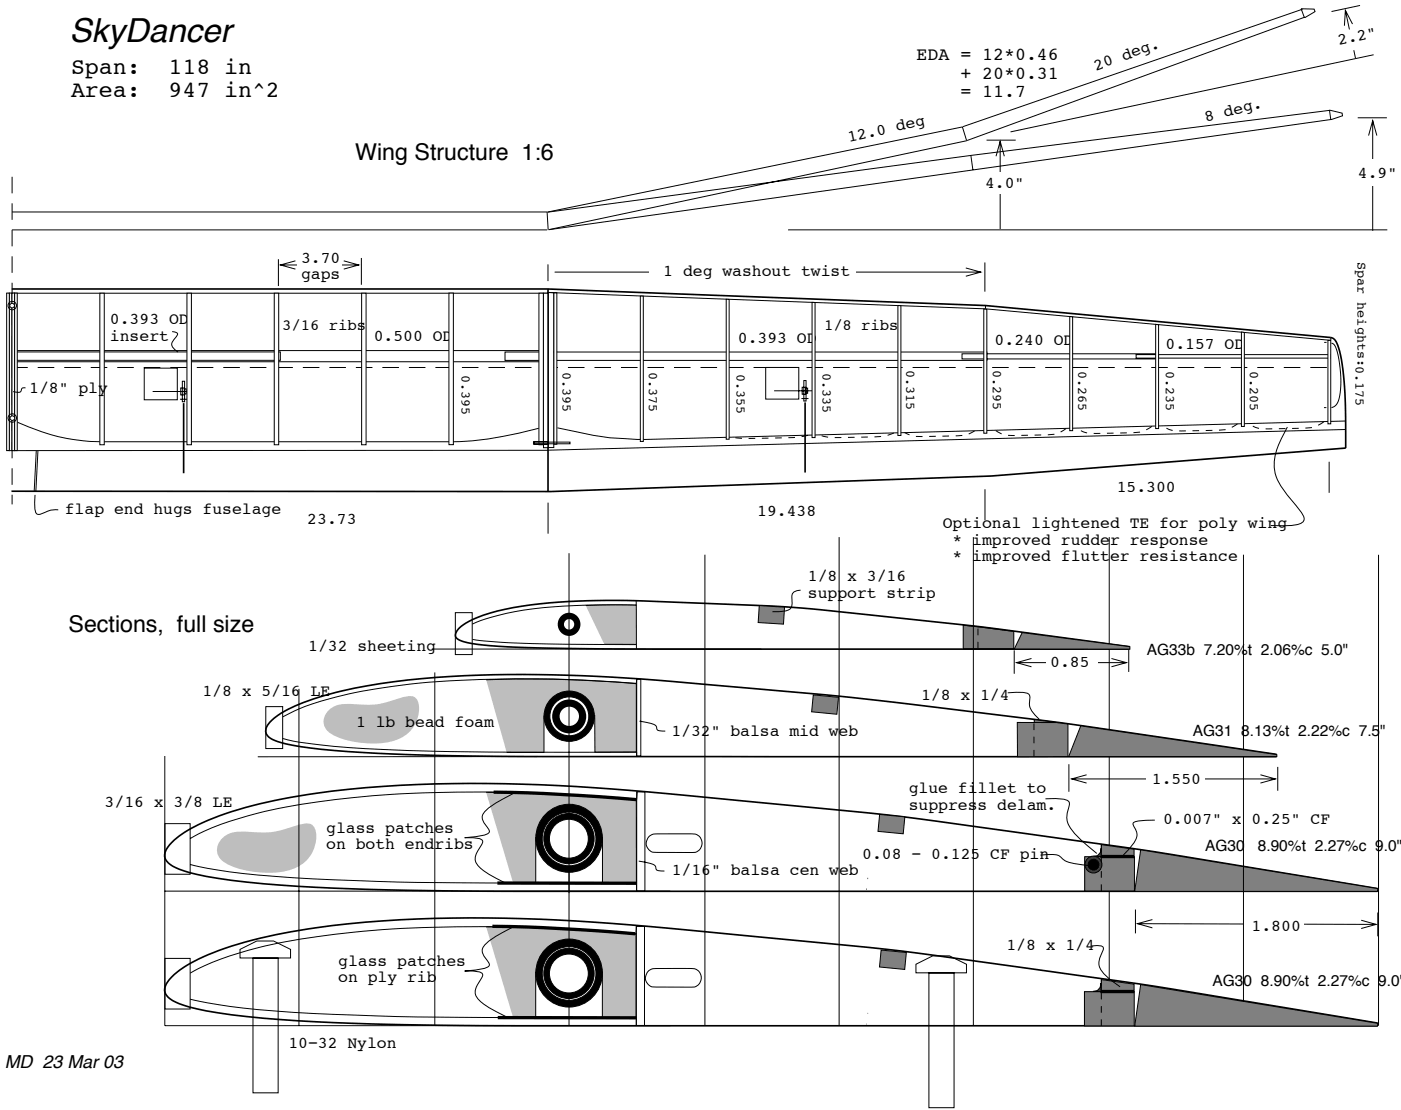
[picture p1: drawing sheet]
<svg xmlns="http://www.w3.org/2000/svg" width="264mm" height="209mm" viewBox="0 0 264 209" stroke-linecap="round" stroke-linejoin="round" font-family="sans-serif">
<path d="M187.6 29.4l.8-2.8 .8 2.8M188.4 26.6v16.6" fill="none" stroke="#000" stroke-width=".19"/>
<path d="M183 32.4h9.9v4h-9.9z" fill-rule="evenodd" fill="#fff"/>
<path d="M253.4 1.9l1.9 9.1M254.7 4.5l-1.3-2.6-.2 3" fill="none" stroke="#000" stroke-width=".19"/>
<path d="M250 6.4l9.6-2 .9 3.9-9.7 2z" fill="#fff"/>
<path d="M257.8 25.5l.8-2.8 .7 2.8M258.6 22.7v20.8" fill="none" stroke="#000" stroke-width=".19"/>
<path d="M253.2 30.1h9.9v5h-9.9z" fill-rule="evenodd" fill="#fff"/>
<path d="M253.4 79.3l-131.7 3.5a75.5 75.5 0 0 1-10-.8l-6.7-1.4" fill="none" stroke="#000" stroke-width=".19"/>
<g fill="#bebebe" stroke="#000" stroke-width=".19">
<path d="M91.6 128.1a220.9 220.9 0 0 1 28.3 .8v12.8l-7.8 .1-.1-6.9h-9.5v6.9h-7.1z" fill-rule="evenodd"/>
<path d="M91.6 174.7a331.4 331.4 0 0 1 28.2 1.3v15.8h-6.3v-8.6h-12.6v8.6h-4.3z" fill-rule="evenodd"/>
</g>
<path d="M2.1 69.3h247.9" fill="none" stroke="#000" stroke-width=".19" stroke-dasharray="3.1 1.9" stroke-linecap="butt"/>
<path d="M52.8 49.9h14.8M55.6 49.2l-2.8 .7 2.8 .8M64.7 49.2l2.9 .7-2.9 .8" fill="none" stroke="#000" stroke-width=".19"/>
<path d="M56.1 47.1h8.3v6.6h-8.3z" fill-rule="evenodd" fill="#fff"/>
<path d="M181.4 117.8l9.5 1.2v3.3h-9.5z" fill-rule="evenodd" fill="#808080" stroke="#000" stroke-width=".19"/>
<path d="M191.5 124.9h20.6M194.3 124.1l-2.8 .8 2.8 .8M209.3 124.1l2.8 .8-2.8 .8M201.9 146.8h38.3M204.7 146l-2.8 .8 2.8 .8M237.4 146l2.8 .8-2.8 .8" fill="none" stroke="#000" stroke-width=".19"/>
<path d="M91.6 149.3a326.6 326.6 0 0 1 28.2 1.4l.1 15.7h-6.4v-8.6l-12.6 .1v8.5h-4.2z" fill-rule="evenodd" fill="#bebebe" stroke="#000" stroke-width=".19"/>
<path d="M214.2 174.1l45 .1M217.1 173.3l-2.9 .8 2.9 .8M256.4 173.4l2.8 .8-2.8 .8" fill="none" stroke="#000" stroke-width=".19"/>
<circle cx="107.3" cy="157" r="2.91" fill="#fff" stroke="#000" stroke-width=".19"/>
<path d="M120 149.1l-.1 1.6M119.9 166.5v1.5M163.2 167.6h.1M163.4 165.6h.1" fill="none" stroke="#000" stroke-width=".19"/>
<path d="M259.5 167.5l-43.7-7.2-41.8-5.9-10.6-1.2-37.2-3.6-18.6-1.4-15.8-.5h-7.4l-7.4 .2-8.1 .6-6.4 .6a88.2 88.2 0 0 0-24.2 5.9 14.9 14.9 0 0 0-7 5.1 2.03 2.03 0 0 0 1 3 27.4 27.4 0 0 0 9.4 2.5l7.9 1 9.8 .6 11.9 .5 14.6 .2 173.6 .1" fill="none" stroke="#000" stroke-width=".31"/>
<path d="M214.8 160.2l44.7 7.3-.1 .5h-45.7z" fill-rule="evenodd" fill="#808080" stroke="#000" stroke-width=".19"/>
<path d="M158.1 101.2v92.1M183.3 101.2v92.1M208.9 101.2v92.1M81.9 126.7v66.6M201.3 144v5.2" fill="none" stroke="#000" stroke-width=".19"/>
<g fill="#fff">
<path d="M215.8 144.5h11.1v4.7h-11.1z" fill-rule="evenodd"/>
<path d="M234.2 172h11.3v5.6h-11.3z" fill-rule="evenodd"/>
<path d="M197 122.6h9.8v4.5h-9.8z" fill-rule="evenodd"/>
</g>
<path d="M81.3 122.3h62.1M119.9 121.5v.8M191 122.6v4.4M212.6 122.4v4.2M259.5 172v4.5" fill="none" stroke="#000" stroke-width=".19"/>
<path d="M2.3 33.3v61.8" fill="none" stroke="#000" stroke-width=".19" stroke-dasharray="3.1 1.9" stroke-linecap="butt"/>
<path d="M212.8 121.9l-28.8-3.9-33.8-3.5-6.3-.3-25.3-1h-7.9l-7.2 .4a43.5 43.5 0 0 0-15.2 3.5l-1.3 .8-.8 .9a1.14 1.14 0 0 0-.4 1.2 1.14 1.14 0 0 0 1.1 .8 50.4 50.4 0 0 0 12.4 1.3l23.8 .2h89.7" fill="none" stroke="#000" stroke-width=".31"/>
<path d="M62.1 133.7a5.6 5.6 0 0 1 4.3-1 16.8 16.8 0 0 0 9-1.2 4 4 0 0 1 2.5-.2 2.28 2.28 0 0 1 1 2.2 6.4 6.4 0 0 1-5.7 6.4 17.5 17.5 0 0 1-10.9-1.7 2.71 2.71 0 0 1-.2-4.5z" fill-rule="evenodd" fill="#bebebe"/>
<path d="M119.9 128v.8M101.2 142.6h-52.6M107.2 152.8v15.5M122.2 157.7l.5-.4a12.8 12.8 0 0 1 3.9-.2h.8a10.9 10.9 0 0 1 3.9 .3 1.78 1.78 0 0 1 .8 2 1.78 1.78 0 0 1-1.8 1.3l-6.6-.1a1.75 1.75 0 0 1-1.8-.9 1.75 1.75 0 0 1 .3-2zM163.2 167.5h.1M163.4 165.5h.1M122 183.1l.6-.4a12.8 12.8 0 0 1 3.9-.2h.8a10.9 10.9 0 0 1 3.9 .2 1.78 1.78 0 0 1 .8 2.1 1.78 1.78 0 0 1-1.8 1.2h-6.6a1.75 1.75 0 0 1-1.8-.9 1.75 1.75 0 0 1 .2-2z" fill="none" stroke="#000" stroke-width=".19"/>
<path d="M42 157.8a5.8 5.8 0 0 1 4.5-1.1 17.4 17.4 0 0 0 9.4-1.2 4.1 4.1 0 0 1 2.7-.2 2.37 2.37 0 0 1 1 2.3 6.7 6.7 0 0 1-6 6.6 18.2 18.2 0 0 1-11.4-1.7 2.82 2.82 0 0 1-.2-4.7z" fill-rule="evenodd" fill="#bebebe"/>
<path d="M234.2 104.5v88.8M259.6 104.6v88.7M56.3 129.8v63.5M31 142.5v50.8M31 167.9h95.2M119.9 174.5l-.1 1.5M31.1 193.3h95.2M119.9 191.8v1.5M163.2 193h.1M163.4 191h.1" fill="none" stroke="#000" stroke-width=".19"/>
<path d="M259.5 192.8l-43.7-7.2-41.8-5.8-10.6-1.3-37.2-3.5-18.6-1.5-15.8-.5h-7.4l-7.4 .3-8.1 .5-6.4 .7a88.2 88.2 0 0 0-24.2 5.8 14.9 14.9 0 0 0-7 5.2 2.03 2.03 0 0 0 1 2.9 27.4 27.4 0 0 0 9.4 2.6l7.9 .9 9.8 .7 11.9 .4 14.6 .3h173.6" fill="none" stroke="#000" stroke-width=".31"/>
<path d="M214.8 185.6l44.7 7.3-.1 .5h-45.7z" fill-rule="evenodd" fill="#808080" stroke="#000" stroke-width=".19"/>
<path d="M240.4 142.2l-41.9-6.2-29.3-3.6-14.9-1.6-30.8-2.6-13.2-.8-8.4-.2-7.6-.1-7.2 .3-6.9 .4a87.2 87.2 0 0 0-23.8 4.9 12.7 12.7 0 0 0-6.1 4.1 1.71 1.71 0 0 0 1.1 2.6 43.8 43.8 0 0 0 12.3 2.1l13.6 .7 19.3 .4h143.9" fill="none" stroke="#000" stroke-width=".31"/>
<path d="M85.8 115.5h3.1v7.9h-3.1zM50.1 133.2h3.1v7.9h-3.1z" fill="none" stroke="#000" stroke-width=".19"/>
<path d="M102.8 178.9a6.4 6.4 0 0 1 9.5 .8 6.4 6.4 0 0 1-2.2 9.4 6.4 6.4 0 0 1-8-2 6.4 6.4 0 0 1 .7-8.2z" fill-rule="evenodd" fill="#000" stroke="#000" stroke-width=".19"/>
<circle cx="107.2" cy="183.5" r="5.1" fill="#fff" stroke="#000" stroke-width=".19"/>
<path d="M102.8 153.5a6.4 6.4 0 0 1 9.5 .8 6.4 6.4 0 0 1-2.2 9.4 6.4 6.4 0 0 1-8-2 6.4 6.4 0 0 1 .7-8.2z" fill-rule="evenodd" fill="#000" stroke="#000" stroke-width=".19"/>
<circle cx="107.2" cy="158.1" r="5.1" fill="#fff" stroke="#000" stroke-width=".19"/>
<g fill="#808080" stroke="#000" stroke-width=".19">
<path d="M166 179.1l4.7 .4-.3 3.2-4.7-.5z" fill-rule="evenodd"/>
<path d="M165.7 153.5l4.7 .5-.3 3.1-4.7-.4z" fill-rule="evenodd"/>
<path d="M143 114.1l4.8 .3-.2 3.2-4.8-.3z" fill-rule="evenodd"/>
<path d="M153.2 131l4.7 .4-.3 3.2-4.7-.4z" fill-rule="evenodd"/>
</g>
<circle cx="107.2" cy="117.7" r="2.01" fill="#000" stroke="#000" stroke-width=".31"/>
<circle cx="107.2" cy="117.7" r="1.14" fill="#fff" stroke="#000" stroke-width=".31"/>
<path d="M213.9 171.4v4.5" fill="none" stroke="#000" stroke-width=".19"/>
<path d="M204.3 161.5h9.4v6.4h-9.4z" fill-rule="evenodd" fill="#808080" stroke="#000" stroke-width=".19"/>
<path d="M207.4 159.2v8.8" fill="none" stroke="#000" stroke-width=".19" stroke-dasharray="1.2 1.2 1.2 1.2" stroke-linecap="butt"/>
<path d="M119.8 114h-6.8l-6 .2a51.2 51.2 0 0 0-18 3.4M119.8 113.3v.7M89 120.5l5 .5 5.2 .3 20.5 .2" fill="none" stroke="#000" stroke-width=".19"/>
<path d="M110.3 114.1h9.5l.1 7.4-6.1-.1z" fill-rule="evenodd" fill="#bebebe" stroke="#000" stroke-width=".19"/>
<path d="M240.7 144.5v4.5M45.2 178.9l3.2-1.6h3.1l3.2 1.6v1.6h-9.5zM47.6 180.6h4.8v25.4h-4.8zM172.5 181.7l3.2-1.6h3.1l3.2 1.6v1.6h-9.5zM175 183.4h4.7v25.4h-4.7z" fill="none" stroke="#000" stroke-width=".19"/>
<circle cx="107.2" cy="135" r="4.7" fill="#000" stroke="#000" stroke-width=".19"/>
<circle cx="107.2" cy="135" r="3.7" fill="#fff" stroke="#000" stroke-width=".19"/>
<circle cx="107.2" cy="158.1" r="4.7" fill="#000" stroke="#000" stroke-width=".19"/>
<circle cx="107.1" cy="158.1" r="3.7" fill="#fff" stroke="#000" stroke-width=".19"/>
<circle cx="107.2" cy="135" r="3" fill="#000" stroke="#000" stroke-width=".31"/>
<circle cx="107.2" cy="135" r="1.98" fill="#fff" stroke="#000" stroke-width=".31"/>
<path d="M107.2 104.3v89M132.8 104.5v88.8M53.2 139.2a86.9 86.9 0 0 0 16.5 1.9l9 .4 9.7 .2 31.5 .1M119.9 128.8l-14.3-.8-7.2-.1-7.5 .2a120.8 120.8 0 0 0-30.4 4 33.3 33.3 0 0 0-7.2 3M119.9 141.8v.8M119.9 149.2h1.6v18.7h-1.6zM119.8 174.6h1.6v18.7h-1.6zM120.3 162.3l1.5 .3a2 2 0 0 1 1.7 .9l.1 .2a1.73 1.73 0 0 0 1.5 .5" fill="none" stroke="#000" stroke-width=".19"/>
<g fill="#808080" stroke="#000" stroke-width=".19">
<path d="M194.8 135.6l4.1 .6h-4.1z"/>
<path d="M192.5 119.2l20.3 2.7v.4h-21.8z" fill-rule="evenodd"/>
<path d="M203.6 136.8l36.9 5.4v.4h-39.2z" fill-rule="evenodd"/>
<path d="M191.6 136.2h7.4l2.1 .3v6.1h-9.5z" fill-rule="evenodd"/>
</g>
<path d="M184.2 122.2v-3.9M194.7 142.6v-7" fill="none" stroke="#000" stroke-width=".19" stroke-dasharray="1.2 1.2 1.2 1.2" stroke-linecap="butt"/>
<path d="M31.1 180.6h4.7v9.6h-4.7z" fill="none" stroke="#000" stroke-width=".19"/>
<circle cx="107.2" cy="183.5" r="4.7" fill="#000" stroke="#000" stroke-width=".19"/>
<circle cx="107.1" cy="183.5" r="3.7" fill="#fff" stroke="#000" stroke-width=".19"/>
<g fill="none" stroke="#000" stroke-width=".19">
<path d="M103 39.9l.2 3.4M255.7 22.2h5.5M104.5 51.3h80.2M148.4 43.3h112.9M181.9 50.5l2.8 .8-2.8 .8M2.3 66.1h101.5v2.1h-101.5zM27.2 69.4h6.2v5.9h-6.2zM28.8 73.8h7.2M33.9 75.2h1.3M34 73.1h.7v1.3h-.7zM34.3 71.9h.5v3.8h-.5zM34.8 73.3h.3v1h-.3"/>
<path d="M95.1 66.3h90.8v1.6h-90.8zM181.2 66.7h36.9v.9h-36.9zM214 66.8h36.5v.7h-36.5z"/>
</g>
<path d="M34.6 76v13.2" fill="none" stroke="#000" stroke-width=".31"/>
<path d="M103.2 55.1l1.1 .1v29.2h-1.1z" fill-rule="evenodd" fill="#fff" stroke="#000" stroke-width=".19"/>
<path d="M250.8 64.7a2.77 2.77 0 0 1 1.2 2.3l.4 2.7a12.2 12.2 0 0 1-.6 6.4l-.4 .5-.6 .2" fill="none" stroke="#000" stroke-width=".19"/>
<path d="M122.2 49.2h39v4.2h-39z" fill-rule="evenodd" fill="#fff"/>
<path d="M103.2 49.8v3.2M185.5 49.5v5.5M250.7 63.6v.5" fill="none" stroke="#000" stroke-width=".19"/>
<path d="M250.7 63.6a1.94 1.94 0 0 1 1.3 1.7 51.9 51.9 0 0 1 1.4 13.6l.1 5.6" fill="none" stroke="#000" stroke-width=".31"/>
<path d="M104.3 55.2h.6v28.5h-.6z" fill-rule="evenodd" fill="#fff" stroke="#000" stroke-width=".19"/>
<g fill="none" stroke="#000" stroke-width=".19">
<path d="M245.3 1.7l-63.9 22.2M245.8 3.3l1.9-1.1-.2-.5h-2.4l.6 1.7M2.3 40h100.8M181.3 23.9l-78.2 16.1M181.3 23.9l.8 2.6M182.9 29.3l.3 2.7M250.7 22.5l2.2-.7-.1-.5-2.4-.5 .3 1.8M250.8 22.5l-147.5 20.8M2.3 43.3h100.8M2.4 55.3h100.8M52.4 48.9v5M68.1 48.6v5.1"/>
<path d="M2.2 66.3h50.6v1.6h-50.6zM144.2 69.3h6.2v5.9h-6.2zM145.8 73.7h7.3M150.9 75.1h1.4M151.1 73h.7v1.3h-.7zM151.4 71.7h.4v3.9h-.4zM151.8 73.2h.3v.9h-.3M103.2 84.9h-100.9M103.2 94.7v5.9M185.5 92.2v5.9M250.3 87v5.9M150.8 111.2a1.46 1.46 0 0 0-1.6 1.7 1.64 1.64 0 0 1-1.6 2.3l-2.1 .1"/>
<path d="M189.8 130.6a9.6 9.6 0 0 1 3.9 .2 1.92 1.92 0 0 1 .2 1.7 4.1 4.1 0 0 0 1.7 2.9l.1 .2M31.1 155.2h4.7v9.6h-4.7zM119.8 150.7l-16.2-1.1-12.9-.3-14.4 .3-5.6 .3-6.7 .7a89.3 89.3 0 0 0-24.5 5.6l-3.7 1.9M35.8 162.9l.5 .2a160.1 160.1 0 0 0 28.7 2.8l14.7 .4 40.2 .1M35.8 188.3l4.6 .9 5.4 .8 7.4 .6 7.5 .5 18.2 .6 40.7 .1"/>
</g>
<path d="M103.2 54.5v38M151.6 75.8v13.3" fill="none" stroke="#000" stroke-width=".31"/>
<g fill="#808080" stroke="#000" stroke-width=".19">
<path d="M207.4 159.2l6.2 .8v1.5h-6.2z" fill-rule="evenodd"/>
<path d="M204.3 186.9h9.3v6.5h-9.3z" fill-rule="evenodd"/>
</g>
<path d="M207.4 184.6v8.8" fill="none" stroke="#000" stroke-width=".19" stroke-dasharray="1.2 1.2 1.2 1.2" stroke-linecap="butt"/>
<path d="M207.4 184.6l6.2 .9v1.4h-6.2z" fill-rule="evenodd" fill="#808080" stroke="#000" stroke-width=".19"/>
<path d="M207.2 161.4h6.4M207.2 186.9h6.4" fill="none" stroke="#000" stroke-width=".62" stroke-linecap="butt"/>
<g fill="#404040" stroke="#000" stroke-width=".19">
<path d="M207.4 159.8v1.6h-1.5a1.47 1.47 0 0 0 1.5-1.6z" fill-rule="evenodd"/>
<path d="M207.4 185.3v1.6h-1.6a1.47 1.47 0 0 0 1.6-1.6z" fill-rule="evenodd"/>
</g>
<path d="M3.3 79.6a36.9 36.9 0 0 0 15.9 3.7h65.9a63.3 63.3 0 0 0 16.4-2.6M249.4 76.8h.4M249.4 64.5h.5M205.6 178.3l.9-.1a1.04 1.04 0 0 1 1.3 .5l-.2 .9a3 3 0 0 0 .5 4.1l2.9 2.3" fill="none" stroke="#000" stroke-width=".19"/>
<g fill="#fff" stroke="#000" stroke-width=".19">
<path d="M68.1 55.3h.9v28.5h-.9z" fill-rule="evenodd"/>
<path d="M51.7 55.3h.8v28.5h-.8z" fill-rule="evenodd"/>
<path d="M84.6 55.2h.8v28.6h-.8z" fill-rule="evenodd"/>
<path d="M18.8 55.3h.8v28.5h-.8z" fill-rule="evenodd"/>
<path d="M35.2 55.3h.9v28.5h-.9z" fill-rule="evenodd"/>
<path d="M102.3 55.3h.9v29.1h-.8z" fill-rule="evenodd"/>
<path d="M101.5 55.3h.8v28.5h-.8z" fill-rule="evenodd"/>
</g>
<path d="M103.1 55.1l82.5 3.1 65 5.9M185.6 57.6v.6M119.9 128h.8v14.5h-.8zM120.5 135.9l1.5 .3a2 2 0 0 1 1.7 .9v.3a1.73 1.73 0 0 0 1.6 .4" fill="none" stroke="#000" stroke-width=".19"/>
<path d="M2.2 54.5h100.9l82.5 3.1 65.1 6M253.5 84.4l-66.8 5.3-83 2.9h-101.5" fill="none" stroke="#000" stroke-width=".31"/>
<g fill="#fff" stroke="#000" stroke-width=".19">
<path d="M120.6 55.8h.6v27.4h-.6z" fill-rule="evenodd"/>
<path d="M136.8 56.4h.5v26.4h-.5z" fill-rule="evenodd"/>
<path d="M153 57h.5v25.5h-.5z" fill-rule="evenodd"/>
<path d="M169.1 57.6h.6v24.5h-.6z" fill-rule="evenodd"/>
<path d="M185.3 58.2l.6 .1v23.4h-.6z" fill-rule="evenodd"/>
<path d="M1.8 55.2h.5v29.7h-.5z" fill-rule="evenodd"/>
<path d="M1.3 55.2h.5v29.7h-.5z" fill-rule="evenodd"/>
<path d="M2.3 55.2h.5v29.7h-.5z" fill-rule="evenodd"/>
<path d="M2.8 55.2h.5v29.7h-.5z" fill-rule="evenodd"/>
<circle cx="2.3" cy="57.6" r=".44"/>
</g>
<circle cx="2.3" cy="57.6" r=".79" fill="none" stroke="#000" stroke-width=".19"/>
<circle cx="2.3" cy="78.8" r=".44" fill="#fff" stroke="#000" stroke-width=".19"/>
<g fill="none" stroke="#000" stroke-width=".19">
<path d="M245.8 3.2l-63.7 23.3M182.1 26.5l-78.6 16.8M250.5 20.8l-67.6 8.5-79.7 10.7M253.4 80.9l-150.2 3.9M96.6 149.6l-.2 .1a24.1 24.1 0 0 0-4.9 3 1.85 1.85 0 0 0 .1 3l.5 .8 .1 .3a2.28 2.28 0 0 1-1.8 .8l-2.9 .3M119.9 176l-16.3-1-12.9-.4-15.2 .4-5.6 .4-6.8 .7a87.8 87.8 0 0 0-23.1 5.3l-4.2 2"/>
<circle cx="2.3" cy="78.8" r=".79"/>
</g>
<g fill="#fff" stroke="#000" stroke-width=".19">
<path d="M250.1 64.2h.5v15.7h-.5z" fill-rule="evenodd"/>
<path d="M233.8 62.6l.6 .1v17.7h-.6z" fill-rule="evenodd"/>
<path d="M217.7 61.1l.5 .1v19.6h-.5z" fill-rule="evenodd"/>
<path d="M201.5 59.7h.5v21.5h-.5z" fill-rule="evenodd"/>
</g>
<path d="M93 149.3l10.4 .3 16.5 1.1M92.7 174.6l10.5 .3 16.4 1.1M93.7 166.4l26.1 .1M93.8 191.8h26.1" fill="none" stroke="#000" stroke-width=".62" stroke-linecap="butt"/>
<path d="M32.4 62.5h.3a.52 .52 0 0 1 .6 .2 .52 .52 0 0 1 0 .6l-.3 .4a1.51 1.51 0 0 0-.5 1.7l1 1M87.5 157.9h1.4a3.2 3.2 0 0 1 1.9 .4 1.62 1.62 0 0 1-.6 1.7 2.45 2.45 0 0 0 .6 3.9l2 1.3 2.5 1.3M96.6 174.7l-.2 .1a24.1 24.1 0 0 0-4.9 3.1 1.85 1.85 0 0 0 .1 2.9l.5 .8 .1 .3a2.28 2.28 0 0 1-1.8 .8l-2.9 .3h1.4a3.2 3.2 0 0 1 1.9 .4 1.62 1.62 0 0 1-.6 1.7 2.45 2.45 0 0 0 .6 3.9l2 1.3 2.5 1.3" fill="none" stroke="#000" stroke-width=".19"/>
<circle cx="206" cy="162.9" r="1.59" fill="#404040" stroke="#000" stroke-width=".19"/>
<circle cx="206" cy="163" r="1.02" fill="#000" stroke="#000" stroke-width=".19"/>
<g fill="none" stroke="#000" stroke-width=".19">
<path d="M256.2 1l-5.4 1.2M258.7 10.3l-68.4 14.6M185.8 26.4h5.5M4.8 73.1h-.1a.53 .53 0 0 0-.7 .6 1.55 1.55 0 0 1-1.5 .1M6.6 93.3a7.7 7.7 0 0 0 .3 3.5 1.62 1.62 0 0 0 1.6-.3l1-.3 1.5-.1M6.8 84.9l-.4 7.6M7.1 85l-.3 7.6M100.5 83.3h6.9v.3h-6.9zM100.6 83.2h2.6v.5h-2.6zM242.5 80.5a20.7 20.7 0 0 0-2.5 6.3 7.7 7.7 0 0 0 1.9 5.8l2.1 2.5a7.5 7.5 0 0 1 1.6 2.5 1.4 1.4 0 0 1-1.6 1.3l-1.6 .2-3-.1M196.9 150.5a13.1 13.1 0 0 1 4.1 .4 1.14 1.14 0 0 1 .2 1.5 4 4 0 0 0 1.2 4.7l1.9 1.8 2.3 1.9M217.5 154.6a10.4 10.4 0 0 0-4 .5 1.8 1.8 0 0 0 .4 1.3 2.74 2.74 0 0 1-.8 3.1l-1.8 1.9"/>
<path d="M196 161.2a7.9 7.9 0 0 1 3.6 .2l.3 .2a4.2 4.2 0 0 0 2.9 1.2l2.8 .4"/>
</g>
<path d="M233.1 79.9a6.2 6.2 0 0 1-4.6 1.2l-4.4 .1a9.3 9.3 0 0 1-4.3-.4l-.9-.6M249.3 79.5a6.2 6.2 0 0 1-4.6 1.2l-4.3 .1a9.3 9.3 0 0 1-4.4-.4l-.9-.5M152.2 82a34.2 34.2 0 0 1-8.2 .6h-3.9l-2.2-.2M168.4 81.6h-.1a10.7 10.7 0 0 1-5.1 .8l-5 .1a8.9 8.9 0 0 1-3.9-.5M183.6 81.2a6.2 6.2 0 0 1-4.2 1h-3.5a13.1 13.1 0 0 1-4.7-.3l-.8-.4M200.8 80.8a5.6 5.6 0 0 1-4.3 1.2h-3.4a10.4 10.4 0 0 1-4.8-.4l-.8-.5M217 80.4a6.2 6.2 0 0 1-4.6 1.2l-4.4 .1a9.3 9.3 0 0 1-4.3-.5l-.9-.5" fill="none" stroke="#000" stroke-width=".19" stroke-dasharray="1.2 1.2 1.2 1.2" stroke-linecap="butt"/>
<text font-size="6.2" x="13.1" y="8">SkyDancer</text>
<g font-size="4.4">
<text x="13.4" y="13.9">Span:</text>
<text x="31.7" y="13.9">118 in</text>
<text x="13.4" y="18.3">Area:</text>
<text x="31.7" y="18.3">947 in^2</text>
<text x="66.9" y="30.1">Wing Structure 1:6</text>
<text x="12.9" y="119">Sections, full size</text>
</g>
<g font-size="3.4">
<text x="172.7" y="11.4">EDA = 12*0.46</text>
<text x="180.9" y="14.8">+ 20*0.31</text>
<text x="180.9" y="18.3">= 11.7</text>
<text x=".9" y="201.3">MD 23 Mar 03</text>
</g>
<g font-size="3.1">
<text x="252.2" y="8.6" transform="rotate(-12 252.2 8.6)">2.2&quot;</text>
<text x="206.4" y="13.3" transform="rotate(-20 206.4 13.3)">20 deg.</text>
<text x="227.1" y="23" transform="rotate(-14 227.1 23)">8 deg.</text>
<text x="159.9" y="26.7" transform="rotate(-12 159.9 26.7)">12.0 deg</text>
<text x="185.5" y="35.5">4.0&quot;</text>
<text x="255.8" y="33.5">4.9&quot;</text>
<text x="56.7" y="49.6">3.70</text>
<text x="56.7" y="52.7">gaps</text>
<text x="124.9" y="52">1 deg washout twist</text>
<text x="20.7" y="61.1">0.393 OD</text>
<text x="20.7" y="64.2">insert</text>
<text x="70.4" y="64.2">0.500 OD</text>
<text x="139" y="64.6">0.393 OD</text>
<text x="187.3" y="65.1">0.240 OD</text>
<text x="219.5" y="65.7">0.157 OD</text>
<text x="5.5" y="74">1/8&quot; ply</text>
<text x="210.3" y="92.7">15.300</text>
<text x="12.2" y="96.8">flap end hugs fuselage</text>
<text x="57.9" y="98.8">23.73</text>
<text x="142.6" y="97.3">19.438</text>
<text x="177.6" y="99.6">Optional lightened TE for poly wing</text>
<text x="179.4" y="102.7">* improved rudder response</text>
<text x="179.4" y="105.7">* improved flutter resistance</text>
<text x="152.2" y="109.6">1/8 x 3/16</text>
<text x="152.2" y="112.6">support strip</text>
<text x="58.1" y="122.6">1/32 sheeting</text>
<text x="197.8" y="125.7">0.85</text>
<text x="38.1" y="131.1">1/8 x 5/16 LE</text>
<text x="173.5" y="131.9">1/8 x 1/4</text>
<text x="67.1" y="137.1">1 lb bead foam</text>
<text x="126.4" y="138.8">1/32&quot; balsa mid web</text>
<text x="171.1" y="149.5">glue fillet to</text>
<text x="217" y="147.7">1.550</text>
<text x="19.7" y="152">3/16 x 3/8 LE</text>
<text x="171.1" y="152.6">suppress delam.</text>
<text x="219.1" y="155.3">0.007&quot; x 0.25&quot; CF</text>
<text x="61.4" y="156.9">glass patches</text>
<text x="61.4" y="160">on both endribs</text>
<text x="162.4" y="162">0.08 − 0.125 CF pin</text>
<text x="126.5" y="165">1/16&quot; balsa cen web</text>
<text x="189.6" y="179">1/8 x 1/4</text>
<text x="235.7" y="175.4">1.800</text>
<text x="63.7" y="182">glass patches</text>
<text x="63.7" y="185.1">on ply rib</text>
<text x="54.3" y="197.5">10−32 Nylon</text>
</g>
<g font-size="2.9">
<text x="53.2" y="62.2">3/16 ribs</text>
<text x="155.2" y="62.1">1/8 ribs</text>
<text x="216" y="123.5">AG33b 7.20%t 2.06%c 5.0&quot;</text>
<text x="224.7" y="138.7">AG31 8.13%t 2.22%c 7.5&quot;</text>
<text x="227" y="160.5">AG30</text>
<text x="236.9" y="160.5">8.90%t 2.27%c 9.0&quot;</text>
<text x="228.4" y="185.8">AG30 8.90%t 2.27%c 9.0&quot;</text>
</g>
<g font-size="2.5">
<text x="255.7" y="49.4" transform="rotate(90 255.7 49.4)">Spar heights:0.175</text>
<text x="86.9" y="70.7" transform="rotate(90 86.9 70.7)">0.395</text>
<text x="106" y="70.1" transform="rotate(90 106 70.1)">0.395</text>
<text x="122.2" y="70.1" transform="rotate(90 122.2 70.1)">0.375</text>
<text x="138.7" y="70.5" transform="rotate(90 138.7 70.5)">0.355</text>
<text x="154.9" y="70.3" transform="rotate(90 154.9 70.3)">0.335</text>
<text x="170.7" y="69.7" transform="rotate(90 170.7 69.7)">0.315</text>
<text x="187" y="69.7" transform="rotate(90 187 69.7)">0.295</text>
<text x="203.1" y="69.9" transform="rotate(90 203.1 69.9)">0.265</text>
<text x="219.6" y="69.8" transform="rotate(90 219.6 69.8)">0.235</text>
<text x="235.4" y="69.8" transform="rotate(90 235.4 69.8)">0.205</text>
</g>
</svg>
